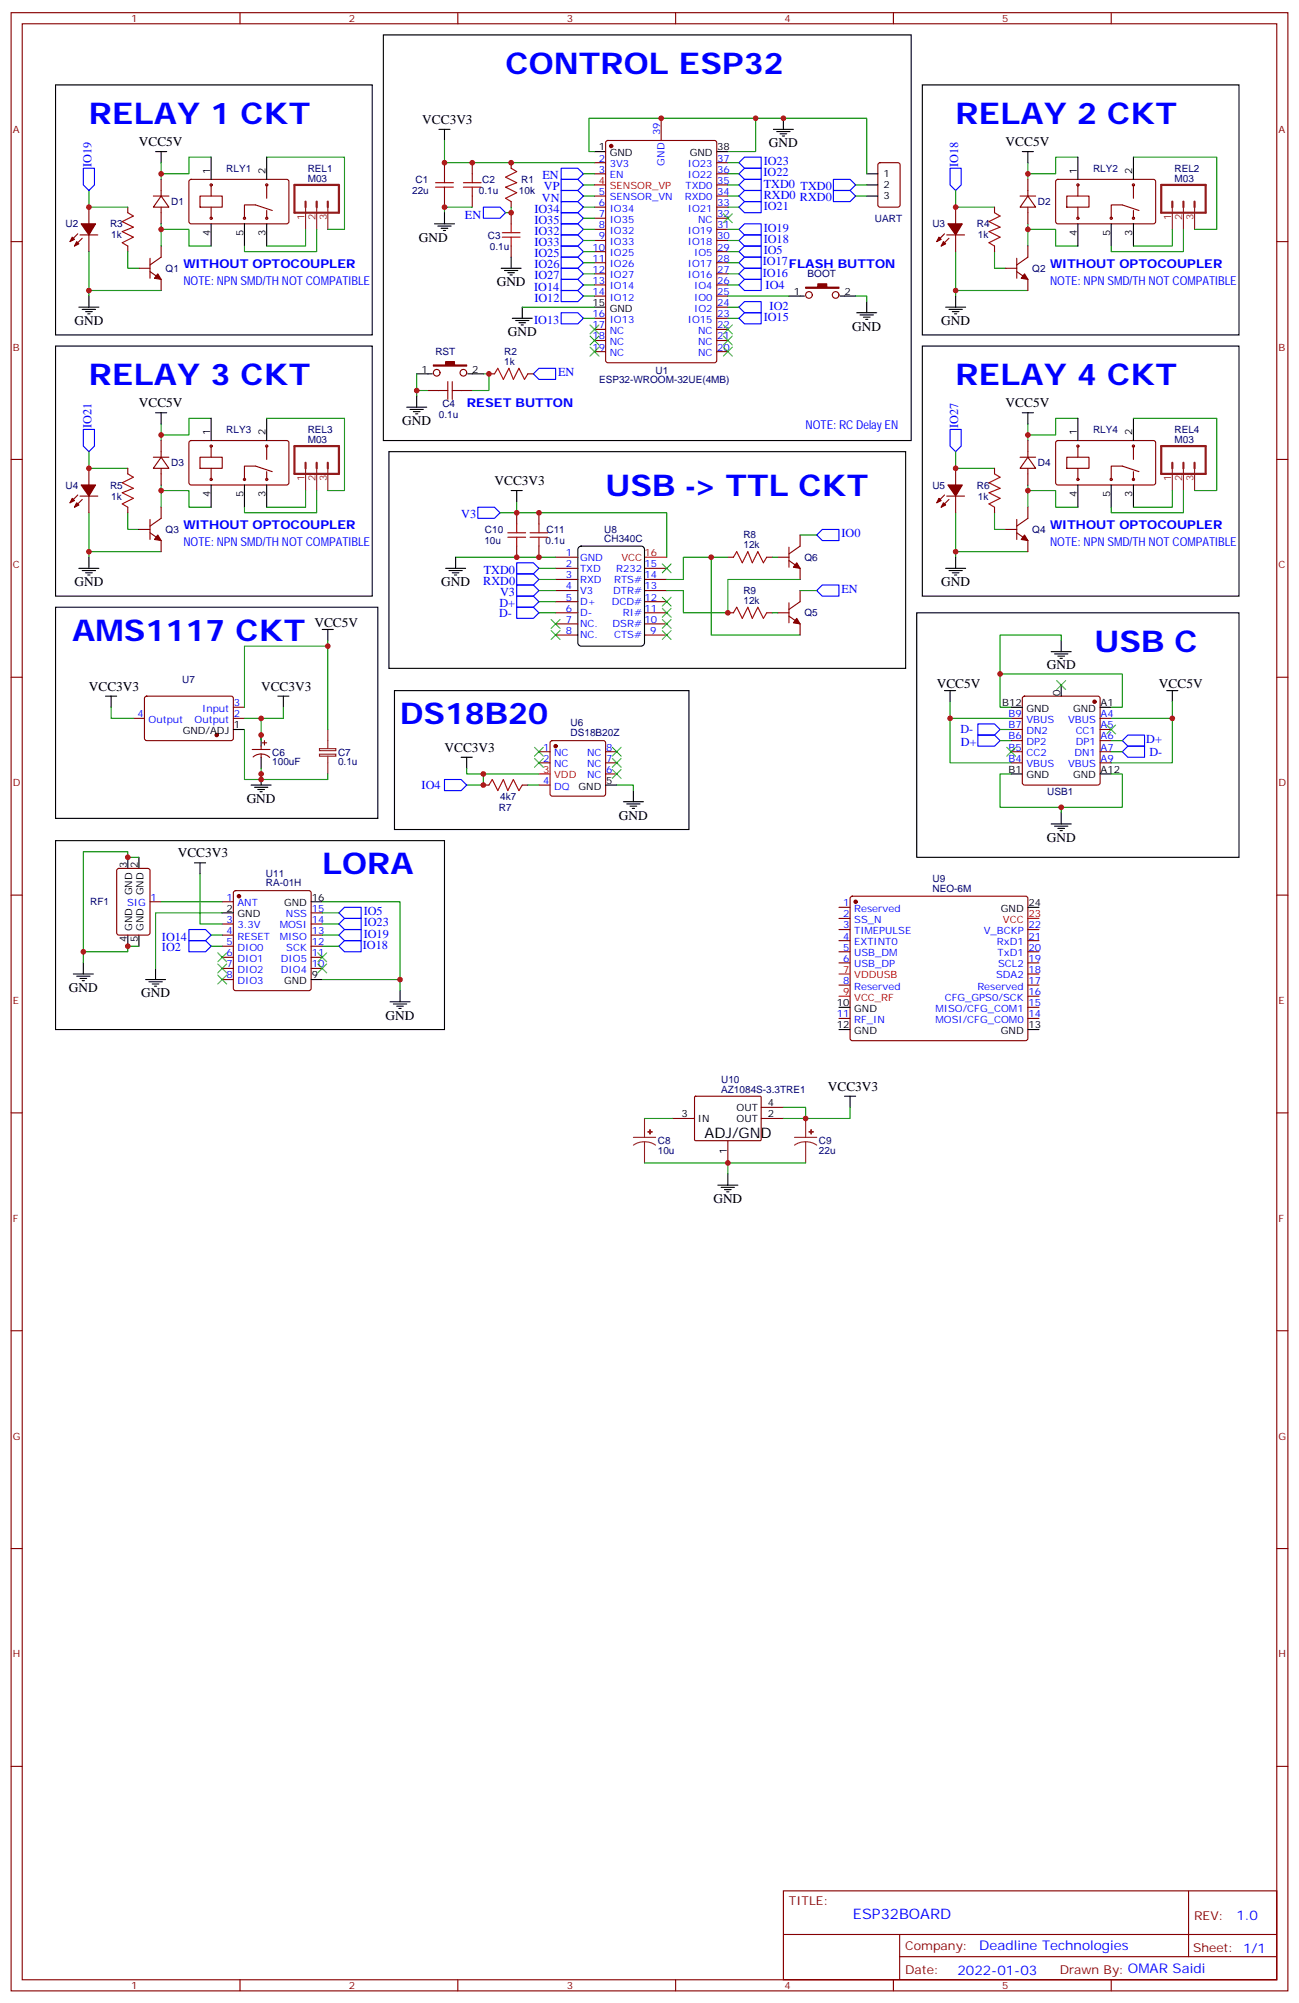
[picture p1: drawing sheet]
<svg xmlns="http://www.w3.org/2000/svg" width="412mm" height="636mm" viewBox="0 0 412 636" stroke-linecap="round" stroke-linejoin="round" font-family="sans-serif">
<g fill="none" stroke="#870000" stroke-width=".35">
<path d="M3.5 4h405.4v628h-405.4zM7.1 7.5h398.2v620.9h-398.2zM76.2 4v3.5M145.3 4v3.5M214.5 4v3.5M283.6 4v3.5M352.8 4v3.5M209.9 37.5v7.1M51.2 56.9v5.3M60.2 57.1l.5-.2 30.6 .1 .4 .6v13l-.7 .4h-30.6l-.4-.7v-12.7zM67 58.7v3.5M84.7 58.7v4.2"/>
<path d="M141.1 51.6v3.6M149.9 51.6v3.6M162.3 51.6v1.8M188.7 51.6h3.6M188.7 55.2h3.6M192.5 44.8l.5-.2h33.8l.7 .4v69.4l-.4 .7h-34.1l-.7-.4v-69.4zM227.5 51.6h3.6M227.5 55.2h3.6M227.5 58.7h3.6M278.9 51.9l.5-.3h5.6l.7 .5 .1 13-.5 .6-5.9 .1-.7-.5v-12.9zM326.3 56.9v5.3M335.4 57.1l.4-.2 30.7 .1 .4 .6-.1 13-.6 .4h-30.6l-.5-.7v-12.7z"/>
<path d="M342.2 58.7v3.5M359.8 58.7v4.2M3.5 76.7h3.6M24.7 74.2l-2.5 2.5M25.4 74.6h5.6M26.1 75.6l-2.5 2.5M28.2 65.8v5.2M28.2 74.6v5.3M40.6 65.8v1.7M40.6 78.1v1.8M48.7 62.2h4.9M51.2 62.2l2.4 3.6h-4.9z"/>
<path d="M51.2 65.8v5.2M51.2 78.1v3.5l-3.6 2.5M63.5 62.2h7.1v3.6h-7.1zM67 65.8v3.5M84.7 66.8v2.5M86.4 66.8l-5.3-1.7h-3.5v4.2M141.1 62.2v3.6M149.9 62.2v3.6M162.3 64v1.8M162.3 67.5v3.5M162.3 78.1v3.5M188.7 62.2h3.6"/>
<path d="M188.7 65.8h3.6M188.7 69.3h3.6M188.7 72.8h3.6M188.7 76.3h3.6M188.7 79.9h3.6M227.5 62.2h3.6M227.5 65.8h3.6M227.5 69.3h3.6M227.5 72.8h3.6M227.5 76.3h3.6M227.5 79.9h3.6M299.9 74.2l-2.5 2.5"/>
<path d="M300.6 74.6h5.6M301.3 75.6l-2.5 2.5M303.4 65.8v5.2M303.4 74.6v5.3M315.7 65.8v1.7M315.7 78.1v1.8M323.8 62.2h5M326.3 62.2l2.5 3.6h-5zM326.3 65.8v5.2M326.3 78.1v3.5l-3.5 2.5M338.7 62.2h7v3.6h-7zM342.2 65.8v3.5"/>
<path d="M359.8 66.8v2.5M361.6 66.8l-5.3-1.7h-3.5v4.2M405.3 76.7h3.6M44.1 85.2h3.5M47.6 86.2l3.6 2.5v3.5M47.6 82v6.3M188.7 83.4h3.6M188.7 86.9h3.6M188.7 90.5h3.6M188.7 94h3.6M227.5 83.4h3.6M227.5 86.9h3.6"/>
<path d="M227.5 90.5h3.6M227.5 94h3.6M227.5 97.5h3.6M319.3 85.2h3.5M322.8 86.2l3.5 2.5v3.5M322.8 82v6.3M155.2 118.7h1.8M167.6 118.7h1.7M188.7 101h3.6M188.7 104.6h3.6M188.7 108.1h3.6M188.7 111.6h3.6"/>
<path d="M227.5 101h3.6M227.5 104.6h3.6M227.5 108.1h3.6M227.5 111.6h3.6M51.2 139.8v5.3M135.8 124h3.5M146.4 124h3.5M326.3 139.8v5.3M3.5 145.8h3.6M24.7 157.1l-2.5 2.5M25.4 157.5h5.6M26.1 158.5l-2.5 2.5"/>
<path d="M28.2 148.7v5.3M28.2 157.5v5.3M40.6 148.7v1.7M48.7 145.1h4.9M51.2 145.1l2.4 3.6h-4.9zM51.2 148.7v5.3M60.2 140l.5-.2 30.6 .1 .4 .6v13l-.7 .5-30.6-.1-.4-.7v-12.7zM63.5 145.1h7.1v3.6h-7.1zM67 141.6v3.5M67 148.7v3.5M84.7 141.6v4.2M84.7 149.7v2.5"/>
<path d="M86.4 149.7l-5.3-1.7h-3.5v4.2M299.9 157.1l-2.5 2.5M300.6 157.5h5.6M301.3 158.5l-2.5 2.5M303.4 148.7v5.3M303.4 157.5v5.3M315.7 148.7v1.7M323.8 145.1h5M326.3 145.1l2.5 3.6h-5zM326.3 148.7v5.3M335.4 140l.4-.2 30.7 .1 .4 .6-.1 13-.6 .5-30.6-.1-.5-.7v-12.7zM338.7 145.1h7v3.6h-7z"/>
<path d="M342.2 141.6v3.5M342.2 148.7v3.5M359.8 141.6v4.2M359.8 149.7v2.5M361.6 149.7l-5.3-1.7h-3.5v4.2M405.3 145.8h3.6M40.6 161v1.8M44.1 168.1h3.5M47.6 169.1l3.6 2.5v3.5M47.6 164.9v6.3M51.2 161v3.5l-3.6 2.5M164 162.8v3.5"/>
<path d="M164 173.4v3.5M171.1 162.8v3.5M171.1 173.4v3.5M176.4 176.9h7M231.1 176.9h1.7M243.4 176.9h1.8M246.9 176.9h3.6M250.5 177.9l3.5 2.5v3.5M250.5 173.7v6.4M254 169.8v3.6l-3.5 2.4M315.7 161v1.8M319.3 168.1h3.5"/>
<path d="M322.8 169.1l3.5 2.5v3.5M322.8 164.9v6.3M326.3 161v3.5l-3.5 2.5M176.4 180.4h7M176.4 183.9h7M176.4 187.5h7M176.4 191h7M176.4 194.5h7M176.4 198h7M204.6 180.4h7.1M204.6 183.9h7.1M204.6 187.5h7.1"/>
<path d="M204.6 191h7.1M204.6 194.5h7.1M204.6 198h7.1M231.1 194.5h1.7M243.4 194.5h1.8M246.9 194.5h3.6M250.5 195.6l3.5 2.4v3.6M250.5 191.3v6.4M254 187.5v3.5l-3.5 2.5M3.5 215h3.6M176.4 201.6h7M204.6 201.6h7.1"/>
<path d="M405.3 215h3.6M42.3 228h3.6M46.1 221.2l.5-.2h27.1l.4 .7-.1 13-.6 .4-27.1-.1-.4-.6v-12.7zM74.1 228h3.5M74.1 224.5h3.5M80.1 237.9h5.6M82.9 236.9v1M82.9 239.3v1.1M83.3 235.8h1.4M84 235.1v1.4M171.1 238.6h3.5M174.9 235.3l.4-.2h16.3l.5 .2 .2 .5v16.2l-.3 .5-.4 .2h-16.3l-.5-.2-.2-.5v-16.2z"/>
<path d="M192.3 238.6h3.5M321 228h3.6M321 231.6h3.6M321 235.1h3.6M321 238.6h3.6M324.8 221.2l.5-.2h23.2l.5 .2 .2 .5v26.8l-.2 .5-.5 .2h-23.2l-.5-.2-.2-.5v-26.8zM349.2 228h3.6M349.2 231.6h3.6M349.2 235.1h3.6M349.2 238.6h3.6M80.4 240.3a3.8 3.8 0 0 1 5.2 .2M153.5 249.2h1.7"/>
<path d="M165.8 249.2h1.8M171.1 242.1h3.5M171.1 249.2h3.5M192.3 242.1h3.5M192.3 245.7h3.5M321 242.1h3.6M349.2 242.1h3.6M37.3 275.9l.4-.2h9.2l.7 .4v20l-.4 .7h-9.5l-.6-.4-.1-20zM3.5 284.1h3.6M47.6 286.2h3.6M70.6 286.2h3.5M70.6 293.3h3.5"/>
<path d="M70.6 296.8h3.5M74.3 282.9l.5-.2h23.3l.5 .2 .2 .5v30.4l-.3 .5-.4 .2h-23.3l-.5-.3-.2-.4v-30.4zM98.8 293.3h3.5M98.8 296.8h3.5M98.8 289.8h3.5M266.3 288h3.6M266.3 291.5h3.6M266.3 295.1h3.6M266.3 298.6h3.6M270.1 284.7l.5-.2h55l.5 .2 .2 .5v44.4l-.2 .5-.5 .2h-55l-.5-.2-.2-.5v-44.4zM326.3 295.1h3.5M326.3 298.6h3.5"/>
<path d="M405.3 284.1h3.6M70.6 300.4h3.5M70.6 303.9h3.5M70.6 307.4h3.5M70.6 310.9h3.5M98.8 300.4h3.5M98.8 303.9h3.5M98.8 307.4h3.5M266.3 302.1h3.6M266.3 305.6h3.6M266.3 312.7h3.6M326.3 302.1h3.5"/>
<path d="M326.3 305.6h3.5M326.3 312.7h3.5M326.3 319.8h3.5M326.3 316.2h3.5M326.3 309.2h3.5M266.3 323.3h3.6M326.3 323.3h3.5M3.5 353.3h3.6M213.4 355h7.1M220.5 348.2l.3-.2h20.7l.2 .3-.1 13.6-.3 .2-20.6-.1-.2-.3zM241.7 355h7M241.7 351.5h7"/>
<path d="M405.3 353.3h3.6M231.1 362.1v7M3.5 422.4h3.6M405.3 422.4h3.6M3.5 491.6h3.6M405.3 491.6h3.6M3.5 560.7h3.6M405.3 560.7h3.6M248.7 600.2h156.6v28.2h-156.6zM248.7 614.1h156.5M285.6 614.1v14.1M377.3 600.2v20.9"/>
<path d="M76.2 628.4v3.6M145.3 628.4v3.6M214.5 628.4v3.6M283.6 628.4v3.6M285.6 621.1h119.6M352.8 628.4v3.6"/>
<circle cx="67" cy="58.7" r=".35"/>
<circle cx="84.7" cy="58.7" r=".35"/>
<circle cx="342.2" cy="58.7" r=".35"/>
<circle cx="359.8" cy="58.7" r=".35"/>
<circle cx="67" cy="69.3" r=".35"/>
<circle cx="77.6" cy="69.3" r=".35"/>
<circle cx="84.7" cy="69.3" r=".35"/>
<circle cx="342.2" cy="69.3" r=".35"/>
<circle cx="352.8" cy="69.3" r=".35"/>
<circle cx="359.8" cy="69.3" r=".35"/>
<circle cx="256.8" cy="93.6" r="1.06"/>
<circle cx="265.3" cy="93.6" r="1.06"/>
<circle cx="138.6" cy="118.3" r="1.06"/>
<circle cx="147.1" cy="118.3" r="1.06"/>
<circle cx="67" cy="152.2" r=".35"/>
<circle cx="67" cy="141.6" r=".35"/>
<circle cx="77.6" cy="152.2" r=".35"/>
<circle cx="84.7" cy="141.6" r=".35"/>
<circle cx="84.7" cy="152.2" r=".35"/>
<circle cx="342.2" cy="152.2" r=".35"/>
<circle cx="342.2" cy="141.6" r=".35"/>
<circle cx="352.8" cy="152.2" r=".35"/>
<circle cx="359.8" cy="141.6" r=".35"/>
<circle cx="359.8" cy="152.2" r=".35"/>
</g>
<g fill="none" stroke="#000" stroke-width=".35">
<path d="M121.7 11.1h167.6v128.7h-167.6zM17.6 27h100.6v79.3h-100.6zM248.7 37.5v3.6M292.8 27h100.5v79.3h-100.5zM49.4 48.1h3.5M51.2 48.1v3.5M67 49.9v7M84.7 49.9v7M139.3 41.1h3.6M141.1 41.1v3.5M188.7 48.1h3.6M227.5 48.1h3.6"/>
<path d="M245.5 41.1h6.4M246.6 41.8h4.2M247.6 42.5h2.2M248.4 43.2h.7M275.2 55.2h3.5M275.2 58.7h3.5M324.6 48.1h3.5M326.3 48.1v3.5M342.2 49.9v7M359.8 49.9v7M67 71v7.1M77.6 71v7.1"/>
<path d="M84.7 71v7.1M137.9 71h6.4M139 71.8h4.2M140.1 72.5h2.1M140.8 73.2h.7M141.1 67.5v3.5M275.2 62.2h3.5M342.2 71v7.1M352.8 71v7.1M359.8 71v7.1M25 97.5h6.4M26.1 98.2h4.2"/>
<path d="M27.2 98.9h2.1M27.9 99.6h.7M28.2 94v3.5M159.1 85.2h6.4M160.2 85.9h4.2M161.2 86.6h2.1M161.9 87.3h.7M162.3 81.6v3.6M165.8 97.5v3.5M188.7 97.5h3.6M250.5 94h4.9M266.7 94h4.9"/>
<path d="M272 99.3h6.3M273 100h4.3M275.2 95.7v3.6M300.2 97.5h6.4M301.3 98.2h4.2M302.3 98.9h2.1M303 99.6h.7M303.4 94v3.5M17.6 109.9h100.6v79.3h-100.6zM132.3 118.7h4.9M148.5 118.7h5M162.6 101h6.4"/>
<path d="M163.7 101.7h4.2M164.7 102.4h2.2M165.5 103.2h.7M274.1 100.7h2.1M274.8 101.4h.7M292.8 109.9h100.5v79.3h-100.5zM49.4 131h3.5M51.2 131v3.5M67 132.8v7M84.7 132.8v7M129.1 129.3h6.4M130.2 130h4.2"/>
<path d="M131.2 130.7h2.1M131.9 131.4h.7M132.3 125.7v3.6M324.6 131h3.5M326.3 131v3.5M342.2 132.8v7M359.8 132.8v7M67 154v7M77.6 154v7M84.7 154v7M123.5 143.4h164v68.8h-164zM162.3 155.7h3.5"/>
<path d="M164 155.7v3.5M342.2 154v7M352.8 154v7M359.8 154v7M28.2 176.9v3.5M144.6 176.9v3.5M183.7 173.8l.8-.4h19.1l.8 .4 .2 .6v29.6l-.5 .9-.5 .2h-19.1l-.9-.5-.2-.6v-29.6zM303.4 176.9v3.5M17.6 192.8h102.3v67h-102.3zM25 180.4h6.4M26.1 181.1h4.2M27.2 181.8h2.1"/>
<path d="M27.9 182.5h.7M102.3 199.8h3.5M104.1 199.8v3.5M141.5 180.4h6.3M142.5 181.1h4.3M143.6 181.8h2.1M144.3 182.5h.7M291 194.5h102.3v77.6h-102.3zM300.2 180.4h6.4M301.3 181.1h4.2M302.3 181.8h2.1M303 182.5h.7"/>
<path d="M125.2 219.2h93.5v44.1h-93.5zM299.9 219.2h3.5M301.6 219.2v3.5M333.7 206.9h6.4M334.8 207.6h4.2M335.8 208.3h2.2M336.5 209h.8M336.9 203.3v3.6M336.9 217.5v3.5M370.4 219.2h3.5M372.2 219.2v3.5M33.5 221h3.5"/>
<path d="M35.3 221v3.5M74.1 231.6h3.5M82.9 233.3v3.6M88.2 221h3.5M90 221v3.5M321 224.5h3.6M349.2 224.5h3.6M79.7 249.2h6.4M80.8 249.9h4.2M81.8 250.6h2.2M82.5 251.3h.8M82.9 240.4v3.5"/>
<path d="M82.9 245.7v3.5M146.4 240.4h3.5M148.2 240.4v3.5M192.3 249.2h3.5M197.9 254.5h6.4M199 255.2h4.2M200 255.9h2.1M200.7 256.6h.7M201.1 251v3.5M321 245.7h3.6M336.9 258v3.5M349.2 245.7h3.6"/>
<path d="M17.6 266.8h123.5v60h-123.5zM40.6 272.1v3.6M44.1 272.1v3.6M61.7 273.9h3.6M63.5 273.9v3.5M333.7 261.5h6.4M334.8 262.3h4.2M335.8 263h2.2M336.5 263.7h.8M40.6 296.8v3.6M44.1 296.8v3.6M70.6 289.8h3.5"/>
<path d="M98.8 286.2h3.5M326.3 288h3.5M23.3 309.2h6.3M24.3 309.9h4.3M25.4 310.6h2.1M26.1 311.3h.7M26.5 305.6v3.6M46.2 310.9h6.4M47.3 311.6h4.2M48.3 312.3h2.1M49 313.1h.7M49.4 307.4v3.5"/>
<path d="M98.8 310.9h3.5M123.8 318h6.4M124.9 318.7h4.2M125.9 319.4h2.2M127 314.5v3.5M266.3 319.8h3.6M126.6 320.1h.8M266.3 326.8h3.6M326.3 326.8h3.5M268.1 348h3.5M269.9 348v3.5M227.9 376.2h6.3"/>
<path d="M229 376.9h4.2M230 377.6h2.1M230.7 378.3h.7M231.1 372.7v3.5"/>
</g>
<path d="M188.7 58.7h3.6M204.6 176.9h7.1M171.1 245.7h3.5M326.3 291.5h3.5M266.3 309.2h3.6M266.3 316.2h3.6" fill="none" stroke="#f00" stroke-width=".35"/>
<g fill="#870000" stroke="#870000" stroke-width=".35">
<path d="M255.8 91.2h3.8v-1.1h2.9v1.1h3.8v.3h-10.5z"/>
<path d="M137.6 115.9h3.9v-1.1h2.8v1.1h3.9v.3h-10.6z"/>
<path d="M50.1 86.9l1.1 1.8-2.2-.4z"/>
<path d="M25.8 71h4.5l-2.1 3.6z"/>
<path d="M22.9 75.3l.7 .7-1.4 .7z"/>
<path d="M24.3 76.7l.7 .7-1.4 .7z"/>
<path d="M300.9 71h4.6l-2.1 3.6z"/>
<path d="M298.1 75.3l.7 .7-1.4 .7z"/>
<path d="M299.5 76.7l.7 .7-1.4 .7z"/>
<path d="M325.3 86.9l1 1.8-2.1-.4z"/>
<path d="M25.8 154h4.5l-2.1 3.5z"/>
<path d="M22.9 158.2l.7 .7-1.4 .7z"/>
<path d="M24.3 159.6l.7 .7-1.4 .7z"/>
<path d="M50.1 169.8l1.1 1.8-2.2-.4z"/>
<path d="M300.9 154h4.6l-2.1 3.5z"/>
<path d="M298.1 158.2l.7 .7-1.4 .7z"/>
<path d="M299.5 159.6l.7 .7-1.4 .7z"/>
<path d="M325.3 169.8l1 1.8-2.1-.4z"/>
<path d="M252.9 196.3l1.1 1.7-2.1-.3z"/>
<path d="M252.9 178.6l1.1 1.8-2.1-.3z"/>
<circle cx="194" cy="46.4" r=".53"/>
<circle cx="68.8" cy="233.3" r=".53"/>
<circle cx="271.6" cy="286.2" r=".53"/>
<circle cx="347.5" cy="222.7" r=".53"/>
<circle cx="176.4" cy="236.9" r=".53"/>
<circle cx="75.8" cy="284.5" r=".53"/>
</g>
<g fill="none" stroke="#a10000" stroke-width=".35">
<path d="M138.3 58h5.6M138.3 59.4h5.6M141.1 55.2v2.8M141.1 59.4v2.8M147.1 58h5.7M147.1 59.4h5.7M149.9 55.2v2.8M149.9 59.4v2.8M162.3 53.4l1.7 1.1-3.5 1.7 3.5 1.8-3.5 1.4 3.5 1.8-3.5 1.7 1.8 1.1M40.6 67.5l1.7 1.1-3.5 1.7 3.5 1.8-3.5 1.4 3.5 1.8-3.5 1.7 1.8 1.1M159.5 73.9h5.6M159.5 75.3h5.6"/>
<path d="M162.3 71v2.9M162.3 75.3v2.8M315.7 67.5l1.8 1.1-3.5 1.7 3.5 1.8-3.5 1.4 3.5 1.8-3.5 1.7 1.7 1.1M157 118.7l1-1.8 1.8 3.5 1.8-3.5 1.4 3.5 1.7-3.5 1.8 3.5 1.1-1.7M139.3 124h2.9M142.2 121.1v5.7M143.6 124h2.8M143.6 121.1v5.7M40.6 150.4l1.7 1.1-3.5 1.7 3.5 1.8-3.5 1.4 3.5 1.8-3.5 1.7 1.8 1.1M315.7 150.4l1.8 1.1-3.5 1.7 3.5 1.8-3.5 1.4 3.5 1.8-3.5 1.7 1.7 1.1M161.2 169.1h5.7M161.2 170.5h5.7"/>
<path d="M164 166.3v2.8M164 170.5v2.9M168.3 169.1h5.6M168.3 170.5h5.6M171.1 166.3v2.8M171.1 170.5v2.9M232.8 176.9l1.1-1.8 1.8 3.5 1.7-3.5 1.4 3.5 1.8-3.5 1.8 3.5 1-1.7M232.8 194.5l1.1-1.7 1.8 3.5 1.7-3.5 1.4 3.5 1.8-3.5 1.8 3.5 1-1.8M155.2 249.2l1.1-1.8 1.7 3.6 1.8-3.6 1.4 3.6 1.8-3.6 1.7 3.6 1.1-1.8"/>
</g>
<g fill="none" stroke="#008700" stroke-width=".35">
<path d="M239.9 37.5v10.6h-8.8M51.2 55.2v1.7M67 49.9h-7v5.3h-8.8v-3.6M84.7 49.9h24.7v22.9h-5.3M141.1 44.6v7h47.6M185.2 55.2h3.5M185.2 58.7h3.5M188.7 48.1h-1.7v-10.6h88.2v17.7M231.1 55.2h3.5M231.1 51.6h3.5M231.1 58.7h3.5M271.6 58.7h3.6"/>
<path d="M326.3 55.2v1.7M342.2 49.9h-7.1v5.3h-8.8v-3.6M359.8 49.9h26.5v22.9h-7.1M28.2 60.5v5.3h12.4M28.2 79.9v12.3h23M40.6 79.9v5.3h3.5M51.2 78.1v-5.3h8.8v5.3h7M51.2 71v1.8M97 72.8v5.3h-12.3M100.5 72.8v7.1h-22.9v-1.8M149.9 65.8h-8.8v1.7M162.3 65.8v1.7h-1.8"/>
<path d="M185.2 72.8h3.5M185.2 76.3h3.5M185.2 79.9h3.5M185.2 65.8h3.5M185.2 62.2h3.5M185.2 69.3h3.5M231.1 72.8h3.5M231.1 76.3h3.5M231.1 79.9h3.5M231.1 65.8h3.5M231.1 62.2h3.5M271.6 62.2h3.6"/>
<path d="M303.4 79.9v12.3h22.9M303.4 60.5v5.3h12.3M315.7 79.9v5.3h3.6M326.3 78.1v-5.3h8.8v5.3h7.1M326.3 71v1.8M372.2 72.8v5.3h-12.4M375.7 72.8v7.1h-22.9v-1.8M28.2 92.2v1.8M165.8 97.5h22.9M185.2 90.5h3.5M185.2 83.4h3.5M185.2 86.9h3.5"/>
<path d="M185.2 94h3.5M231.1 94h19.4M231.1 97.5h3.5M231.1 90.5h3.5M231.1 83.4h3.5M231.1 86.9h3.5M271.6 94h3.6v1.7M303.4 92.2v1.8M132.3 118.7v5.3h3.5M153.5 118.7h1.7v5.3h-5.3M185.2 101h3.5M231.1 101h3.5"/>
<path d="M51.2 138.1v1.7M67 132.8h-7v5.3h-8.8v-3.6M84.7 132.8h24.7v22.9h-5.3M132.3 124v1.7M326.3 138.1v1.7M342.2 132.8h-7.1v5.3h-8.8v-3.6M359.8 132.8h26.5v22.9h-7.1M28.2 143.4v5.3h12.4M51.2 154v1.7M97 155.7v5.3h-12.3M100.5 155.7v7.1h-22.9v-1.8M164 159.2v3.6h47.7v14.1"/>
<path d="M303.4 143.4v5.3h12.3M326.3 154v1.7M372.2 155.7v5.3h-12.4M375.7 155.7v7.1h-22.9v-1.8M28.2 162.8v12.3h23M28.2 175.1v1.8M40.6 162.8v5.3h3.5M51.2 161v-5.3h8.8v5.3h7M144.6 176.9h31.8M158.7 162.8h5.3M225.8 176.9h-8.8v7h-5.3M231.1 176.9h-5.3v24.7h28.2"/>
<path d="M245.2 176.9h1.7M254 169.8h5.3M303.4 162.8v12.3h22.9M303.4 175.1v1.8M315.7 162.8v5.3h3.6M326.3 161v-5.3h8.8v5.3h7.1M171.1 194.5h5.3M171.1 187.5h5.3M171.1 180.4h5.3M171.1 183.9h5.3M171.1 191h5.3M245.2 194.5h1.7"/>
<path d="M254 183.9h-22.9v10.6h-14.1v-7h-5.3M254 187.5h5.3M104.1 203.3v1.8M336.9 203.3v-1.7h-19.4v12.3M35.3 224.5v3.5h7M77.6 231.6v15.8h5.3v-3.5M77.6 228h5.3v7.1M77.6 224.5v-19.4h26.5v26.5M90 224.5v3.5h-7.1M301.6 222.7v5.3M317.5 235.1h3.5M317.5 231.6h3.5"/>
<path d="M321 228h-19.4v14.1h19.4M321 224.5h-3.5v-10.6h38.8v10.6h-3.5M352.8 228h19.4v14.1h-19.4M352.8 235.1h3.5M352.8 238.6h3.5M372.2 222.7v5.3M104.1 245.7v1.7h-21.2M148.2 243.9v1.8h22.9M153.5 245.7v3.5h-5.3M167.6 249.2h3.5M195.8 249.2h5.3v1.8M321 245.7h-3.5v10.6h38.8v-10.6h-3.5"/>
<path d="M336.9 256.3v1.7M44.1 272.1h-3.5v-1.7h-14.1v31.7h14.1v-1.7h3.5M63.5 277.4v15.9h7.1M51.2 286.2h19.4M67 296.8h3.6M70.6 289.8h-21.2v17.6M102.3 286.2h24.7v24.7h-24.7M102.3 296.8h5.3M102.3 293.3h5.3M102.3 289.8h5.3M26.5 302.1v3.5M67 300.4h3.6"/>
<path d="M102.3 300.4h5.3M127 310.9v3.6M204.6 355h8.8M248.7 351.5h7.1v3.5h-7.1M269.9 351.5v3.5h-14.1M204.6 369.1h51.2M231.1 369.1v3.6"/>
</g>
<g fill="none" stroke="#3c3" stroke-width=".35">
<path d="M229.7 67.9l2.8 2.8M232.5 67.9l-2.8 2.8M187.3 103.2l2.8 2.8M187.3 106.7l2.8 2.8M187.3 110.2l2.8 2.8M190.1 103.2l-2.8 2.8M190.1 106.7l-2.8 2.8M190.1 110.2l-2.8 2.8M229.7 110.2l2.8 2.8M229.7 106.7l2.8 2.8M229.7 103.2l2.8 2.8M232.5 110.2l-2.8 2.8"/>
<path d="M232.5 106.7l-2.8 2.8M232.5 103.2l-2.8 2.8M210.3 179l2.8 2.8M213.1 179l-2.8 2.8M175 196.6l2.8 2.9M177.8 196.6l-2.8 2.9M210.3 196.6l2.8 2.9M210.3 193.1l2.8 2.8M210.3 189.6l2.8 2.8M213.1 196.6l-2.8 2.9M213.1 193.1l-2.8 2.8M213.1 189.6l-2.8 2.8"/>
<path d="M175 200.2l2.8 2.8M177.8 200.2l-2.8 2.8M210.3 200.2l2.8 2.8M213.1 200.2l-2.8 2.8M335.5 216l2.8 2.9M338.3 216l-2.8 2.9M169.7 237.2l2.8 2.8M172.5 237.2l-2.8 2.8M194.4 237.2l2.8 2.8M197.2 237.2l-2.8 2.8M319.6 237.2l2.8 2.8M322.4 237.2l-2.8 2.8"/>
<path d="M351.4 230.2l2.8 2.8M354.2 230.2l-2.8 2.8M169.7 240.7l2.8 2.9M172.5 240.7l-2.8 2.9M194.4 244.3l2.8 2.8M194.4 240.7l2.8 2.9M197.2 244.3l-2.8 2.8M197.2 240.7l-2.8 2.9M69.1 309.5l2.9 2.8M69.1 306l2.9 2.8M69.1 302.5l2.9 2.8M72 302.5l-2.9 2.8"/>
<path d="M72 306l-2.9 2.8M72 309.5l-2.9 2.8M100.9 302.5l2.8 2.8M100.9 306l2.8 2.8M103.7 306l-2.8 2.8M103.7 302.5l-2.8 2.8"/>
</g>
<g fill="none" stroke="#00f" stroke-width=".35">
<path d="M26.5 53.4h3.5v5.3l-1.8 1.8-1.7-1.8zM178.2 53.4h5.2l1.8 1.8-1.8 1.7h-5.2zM178.2 56.9h5.2l1.8 1.8-1.8 1.8h-5.2zM234.6 55.2l1.8-1.8h5.3v3.5h-5.3zM234.6 51.6l1.8-1.7h5.3v3.5h-5.3zM234.6 58.7l1.8-1.8h5.3v3.6h-5.3zM264.6 56.9h5.3l1.7 1.8-1.7 1.8h-5.3zM301.6 53.4h3.6v5.3l-1.8 1.8-1.8-1.8zM153.5 65.8h5.2l1.8 1.7-1.8 1.8h-5.2zM178.2 60.5h5.2l1.8 1.7-1.8 1.8h-5.2zM178.2 64h5.2l1.8 1.8-1.8 1.7h-5.2zM178.2 67.5h5.2l1.8 1.8-1.8 1.7h-5.2z"/>
<path d="M178.2 71h5.2l1.8 1.8-1.8 1.8h-5.2zM178.2 74.6h5.2l1.8 1.7-1.8 1.8h-5.2zM178.2 78.1h5.2l1.8 1.8-1.8 1.7h-5.2zM234.6 79.9l1.8-1.8h5.3v3.5h-5.3zM234.6 72.8l1.8-1.8h5.3v3.6h-5.3zM234.6 76.3l1.8-1.7h5.3v3.5h-5.3zM234.6 65.8l1.8-1.8h5.3v3.5h-5.3zM234.6 62.2l1.8-1.7h5.3v3.5h-5.3zM264.6 60.5h5.3l1.7 1.7-1.7 1.8h-5.3zM178.2 88.7h5.2l1.8 1.8-1.8 1.7h-5.2zM178.2 99.3h5.2l1.8 1.7-1.8 1.8h-5.2zM178.2 81.6h5.2l1.8 1.8-1.8 1.8h-5.2z"/>
<path d="M178.2 85.2h5.2l1.8 1.7-1.8 1.8h-5.2zM178.2 92.2h5.2l1.8 1.8-1.8 1.7h-5.2zM234.6 97.5l1.8-1.8h5.3v3.6h-5.3zM234.6 90.5l1.8-1.8h5.3v3.5h-5.3zM234.6 83.4l1.8-1.8h5.3v3.6h-5.3zM234.6 86.9l1.8-1.7h5.3v3.5h-5.3zM171.1 116.9h5.3v3.5h-5.3l-1.8-1.7zM234.6 101l1.8-1.7h5.3v3.5h-5.3zM26.5 136.3h3.5v5.3l-1.8 1.8-1.7-1.8zM301.6 136.3h3.6v5.3l-1.8 1.8-1.8-1.8zM151.7 161h5.3l1.7 1.8-1.7 1.7h-5.3zM164 178.6h5.3l1.8 1.8-1.8 1.8h-5.3z"/>
<path d="M259.3 169.8l1.8-1.7h5.2v3.5h-5.2zM164 182.2h5.3l1.8 1.7-1.8 1.8h-5.3zM164 185.7h5.3l1.8 1.8-1.8 1.7h-5.3zM164 189.2h5.3l1.8 1.8-1.8 1.8h-5.3zM164 192.8h5.3l1.8 1.7-1.8 1.8h-5.3zM259.3 187.5l1.8-1.8h5.2v3.5h-5.2zM310.4 233.3h5.3l1.8 1.8-1.8 1.8h-5.3zM310.4 229.8h5.3l1.8 1.8-1.8 1.7h-5.3zM356.3 235.1l1.8-1.8h5.3v3.6h-5.3zM358.1 236.9h5.3v3.5h-5.3l-1.8-1.8zM141.1 247.4h5.3l1.8 1.8-1.8 1.8h-5.3zM60 298.6h5.3l1.7 1.8-1.7 1.7h-5.3z"/>
<path d="M60 295.1h5.3l1.7 1.7-1.7 1.8h-5.3zM109.4 295.1h5.3v3.5h-5.3l-1.8-1.8zM109.4 291.5h5.3v3.6h-5.3l-1.8-1.8zM109.4 288h5.3v3.5h-5.3l-1.8-1.7zM107.6 300.4l1.8-1.8h5.3v3.5h-5.3z"/>
</g>
<g fill="none" stroke="#8c2424" stroke-width=".35">
<path d="M97 65.8v7M100.5 65.8v7M104.1 65.8v7M372.2 65.8v7M375.7 65.8v7M379.2 65.8v7M97 148.7v7M100.5 148.7v7M104.1 148.7v7M372.2 148.7v7M375.7 148.7v7M379.2 148.7v7"/>
<path d="M101.4 237.6h5.2v.7h-5.2zM101.4 239.4h5.2v.6h-5.2zM104.1 231.6v6M104.1 240v5.7M204.6 355v6M255.8 355v6M201.1 361h7M204.6 362.4l-1.8 .3-1.7 .8M204.6 362.4l1.9 .3 1.6 .8M204.6 362.4v6.7M252.2 361h7.1M255.8 362.4l-1.9 .3-1.7 .8"/>
<path d="M255.8 362.4l1.8 .3 1.7 .8M255.8 362.4v6.7"/>
</g>
<g fill="none" stroke="#8c2424" stroke-width=".71">
<path d="M93.5 58.7h14.1v8.8h-14.1zM368.7 58.7h14.1v8.8h-14.1zM97 64v1.8M100.5 64v1.8M104.1 64v1.8M372.2 64v1.8M375.7 64v1.8M379.2 64v1.8M93.5 141.6h14.1v8.8h-14.1zM97 146.9v1.8M100.5 146.9v1.8M104.1 146.9v1.8"/>
<path d="M368.7 141.6h14.1v8.8h-14.1zM372.2 146.9v1.8M375.7 146.9v1.8M379.2 146.9v1.8"/>
</g>
<g fill="#8c2424" stroke="#8c2424" stroke-width=".35">
<path d="M205.7 359.3h1.4z"/>
<path d="M206.3 358.6l.1 1.4z"/>
<path d="M256.8 359.3h1.4z"/>
<path d="M257.5 358.6v1.4z"/>
</g>
<g fill="#c00">
<circle cx="132.3" cy="124" r=".88"/>
<circle cx="155.2" cy="118.7" r=".88"/>
<circle cx="141.1" cy="65.8" r=".88"/>
<circle cx="141.1" cy="51.6" r=".88"/>
<circle cx="149.9" cy="51.6" r=".88"/>
<circle cx="162.3" cy="51.6" r=".88"/>
<circle cx="209.9" cy="37.5" r=".88"/>
<circle cx="239.9" cy="37.5" r=".88"/>
<circle cx="248.7" cy="37.5" r=".88"/>
<circle cx="162.3" cy="67.5" r=".88"/>
<circle cx="28.2" cy="92.2" r=".88"/>
<circle cx="51.2" cy="55.2" r=".88"/>
<circle cx="51.2" cy="72.8" r=".88"/>
<circle cx="28.2" cy="65.8" r=".88"/>
<circle cx="303.4" cy="65.8" r=".88"/>
<circle cx="326.3" cy="72.8" r=".88"/>
<circle cx="326.3" cy="55.2" r=".88"/>
<circle cx="303.4" cy="92.2" r=".88"/>
<circle cx="28.2" cy="148.7" r=".88"/>
<circle cx="51.2" cy="155.7" r=".88"/>
<circle cx="51.2" cy="138.1" r=".88"/>
<circle cx="28.2" cy="175.1" r=".88"/>
<circle cx="303.4" cy="148.7" r=".88"/>
<circle cx="326.3" cy="155.7" r=".88"/>
<circle cx="326.3" cy="138.1" r=".88"/>
<circle cx="303.4" cy="175.1" r=".88"/>
<circle cx="82.9" cy="245.7" r=".88"/>
<circle cx="82.9" cy="233.3" r=".88"/>
<circle cx="82.9" cy="247.4" r=".88"/>
<circle cx="104.1" cy="205.1" r=".88"/>
<circle cx="82.9" cy="228" r=".88"/>
<circle cx="255.8" cy="355" r=".88"/>
<circle cx="231.1" cy="369.1" r=".88"/>
<circle cx="164" cy="162.8" r=".88"/>
<circle cx="171.1" cy="176.9" r=".88"/>
<circle cx="164" cy="176.9" r=".88"/>
<circle cx="171.1" cy="162.8" r=".88"/>
<circle cx="231.1" cy="194.5" r=".88"/>
<circle cx="225.8" cy="176.9" r=".88"/>
<circle cx="301.6" cy="228" r=".88"/>
<circle cx="372.2" cy="228" r=".88"/>
<circle cx="317.5" cy="213.9" r=".88"/>
<circle cx="336.9" cy="256.3" r=".88"/>
<circle cx="153.5" cy="245.7" r=".88"/>
<circle cx="153.5" cy="249.2" r=".88"/>
<circle cx="40.6" cy="300.4" r=".88"/>
<circle cx="40.6" cy="272.1" r=".88"/>
<circle cx="26.5" cy="302.1" r=".88"/>
<circle cx="127" cy="310.9" r=".88"/>
</g>
<g font-size="9.5" fill="#00f">
<text x="160.5" y="23.4">CONTROL ESP32</text>
<text x="28.2" y="39.3">RELAY 1 CKT</text>
<text x="303.4" y="39.3">RELAY 2 CKT</text>
<text x="28.2" y="122.2">RELAY 3 CKT</text>
<text x="303.4" y="122.2">RELAY 4 CKT</text>
<text x="192.3" y="157.5">USB -&gt; TTL CKT</text>
<text x="22.9" y="203.3">AMS1117 CKT</text>
<text x="347.5" y="206.9">USB C</text>
<text x="127" y="229.8">DS18B20</text>
<text x="102.3" y="277.4">LORA</text>
</g>
<text font-size="4.6" x="223.7" y="361.4">ADJ/GND</text>
<text font-size="4.6" fill="#00f" x="270.8" y="609.2">ESP32BOARD</text>
<g font-size="4.2">
<text x="134.1" y="39.3">VCC3V3</text>
<text x="44.1" y="46.4">VCC5V</text>
<text x="244.1" y="46.7">GND</text>
<text x="319.3" y="46.4">VCC5V</text>
<text x="133" y="76.7">GND</text>
<text x="157.7" y="90.8">GND</text>
<text x="23.6" y="103.2">GND</text>
<text x="161.2" y="106.7">GND</text>
<text x="270.6" y="104.9">GND</text>
<text x="298.8" y="103.2">GND</text>
<text x="44.1" y="129.3">VCC5V</text>
<text x="319.3" y="129.3">VCC5V</text>
<text x="127.7" y="134.9">GND</text>
<text x="157" y="154">VCC3V3</text>
<text x="23.6" y="186.1">GND</text>
<text x="140.1" y="186.1">GND</text>
<text x="298.8" y="186.1">GND</text>
<text x="99.8" y="199.1">VCC5V</text>
<text x="332.3" y="212.5">GND</text>
<text x="28.2" y="219.2">VCC3V3</text>
<text x="82.9" y="219.2">VCC3V3</text>
<text x="297.4" y="218.5">VCC5V</text>
<text x="367.9" y="218.5">VCC5V</text>
<text x="141.1" y="238.6">VCC3V3</text>
<text x="78.3" y="254.8">GND</text>
<text x="196.5" y="260.1">GND</text>
<text x="332.3" y="267.2">GND</text>
<text x="56.4" y="272.1">VCC3V3</text>
<text x="21.9" y="314.8">GND</text>
<text x="44.8" y="316.6">GND</text>
<text x="122.4" y="323.6">GND</text>
<text x="262.8" y="346.2">VCC3V3</text>
<text x="226.5" y="381.8">GND</text>
</g>
<g font-size="4.2" fill="#00f">
<text x="392.5" y="609.5">1.0</text>
<text x="310.9" y="619">Deadline Technologies</text>
<text x="304" y="626.8">2022-01-03</text>
</g>
<g font-size="3.9" fill="#00f">
<text x="29.1" y="52.9" transform="rotate(-90 29.1 52.9)">IO19</text>
<text x="242.5" y="52.4">IO23</text>
<text x="304.2" y="52.9" transform="rotate(-90 304.2 52.9)">IO18</text>
<text x="172.2" y="56.9">EN</text>
<text x="242.4" y="56">IO22</text>
<text x="242.5" y="59.6">TXD0 TXD0</text>
<text x="172" y="64">VN</text>
<text x="172.7" y="60.5">VP</text>
<text x="242.5" y="63.1">RXD0 RXD0</text>
<text x="147.6" y="69.4">EN</text>
<text x="169.7" y="67.5">IO34</text>
<text x="169.7" y="71">IO35</text>
<text x="242.5" y="66.6">IO21</text>
<text x="169.7" y="74.6">IO32</text>
<text x="242.5" y="73.6">IO19</text>
<text x="242.5" y="77.1">IO18</text>
<text x="169.7" y="78.1">IO33</text>
<text x="169.7" y="81.6">IO25</text>
<text x="242.5" y="80.6">IO5</text>
<text x="58.2" y="85.2">WITHOUT OPTOCOUPLER</text>
<text x="169.7" y="85.2">IO26</text>
<text x="169.7" y="88.7">IO27</text>
<text x="242.2" y="84.2">IO17FLASH BUTTON</text>
<text x="242.2" y="87.8">IO16</text>
<text x="333.4" y="85.2">WITHOUT OPTOCOUPLER</text>
<text x="58.2" y="90.5">NOTE: NPN SMD/TH NOT COMPATIBLE</text>
<text x="169.6" y="92.2">IO14</text>
<text x="169.7" y="95.7">IO12</text>
<text x="243.1" y="91.8">IO4</text>
<text x="333.4" y="90.5">NOTE: NPN SMD/TH NOT COMPATIBLE</text>
<text x="242.5" y="101.9">IO15</text>
<text x="244.3" y="98.4">IO2</text>
<text x="169.6" y="102.8">IO13</text>
<text x="177.2" y="119.5">EN</text>
<text x="148.2" y="129.3">RESET BUTTON</text>
<text x="29.1" y="135.8" transform="rotate(-90 29.1 135.8)">IO21</text>
<text x="255.8" y="136.3">NOTE: RC Delay EN</text>
<text x="304.2" y="135.8" transform="rotate(-90 304.2 135.8)">IO27</text>
<text x="146.4" y="164.5">V3</text>
<text x="58.2" y="173.4">NOTE: NPN SMD/TH NOT COMPATIBLE</text>
<text x="58.2" y="168.1">WITHOUT OPTOCOUPLER</text>
<text x="267.2" y="170.6">IO0</text>
<text x="333.4" y="173.4">NOTE: NPN SMD/TH NOT COMPATIBLE</text>
<text x="333.4" y="168.1">WITHOUT OPTOCOUPLER</text>
<text x="153.4" y="185.6">RXD0</text>
<text x="153.6" y="182.1">TXD0</text>
<text x="158.8" y="189.2">V3</text>
<text x="267.2" y="188.2">EN</text>
<text x="158.4" y="195.8">D-</text>
<text x="158.5" y="192.8">D+</text>
<text x="304.9" y="232.8">D-</text>
<text x="305.1" y="236.9">D+</text>
<text x="363.9" y="235.9">D+</text>
<text x="364.9" y="239.9">D-</text>
<text x="133.9" y="250.4">IO4</text>
<text x="115.5" y="290.5">IO5</text>
<text x="51.4" y="298.6">IO14</text>
<text x="115.5" y="297.6">IO19</text>
<text x="115.5" y="294.1">IO23</text>
<text x="51.4" y="302">IO2</text>
<text x="115.2" y="301.2">IO18</text>
</g>
<g font-size="3.9" fill="#800">
<text x="250.5" y="604.8">TITLE:</text>
<text x="379.1" y="609.5">REV:</text>
<text x="287.4" y="619">Company:</text>
<text x="378.7" y="619.6">Sheet: 1/1</text>
<text x="287.4" y="626.7">Date:</text>
<text x="336.4" y="626.8">Drawn By: OMAR Saidi</text>
</g>
<g font-size="3.2" fill="#800">
<text x="41.6" y="7">1</text>
<text x="110.8" y="7">2</text>
<text x="179.9" y="7">3</text>
<text x="249.1" y="7">4</text>
<text x="318.2" y="7">5</text>
<text x="4.1" y="42.1">A</text>
<text x="405.9" y="42.1">A</text>
<text x="4.1" y="111.3">B</text>
<text x="405.9" y="111.3">B</text>
<text x="4.1" y="180.4">C</text>
<text x="405.9" y="180.4">C</text>
<text x="4.1" y="249.6">D</text>
<text x="405.9" y="249.6">D</text>
<text x="4.1" y="318.7">E</text>
<text x="405.9" y="318.7">E</text>
<text x="4.1" y="387.8">F</text>
<text x="405.9" y="387.8">F</text>
<text x="4.1" y="457">G</text>
<text x="405.9" y="457">G</text>
<text x="4.1" y="526.1">H</text>
<text x="405.9" y="526.1">H</text>
<text x="41.6" y="631.4">1</text>
<text x="110.8" y="631.4">2</text>
<text x="179.9" y="631.4">3</text>
<text x="249.1" y="631.4">4</text>
<text x="318.2" y="631.4">5</text>
</g>
<g font-size="3.2">
<text x="190.1" y="47.8">1</text>
<text x="227.7" y="47.8">38</text>
<text x="193.6" y="49.5">GND</text>
<text x="219" y="49.5">GND</text>
<text x="66.7" y="55.2" transform="rotate(-90 66.7 55.2)">1</text>
<text x="84.3" y="55.2" transform="rotate(-90 84.3 55.2)">2</text>
<text x="280.5" y="56.2">1</text>
<text x="280.5" y="59.8">2</text>
<text x="341.8" y="55.2" transform="rotate(-90 341.8 55.2)">1</text>
<text x="359.5" y="55.2" transform="rotate(-90 359.5 55.2)">2</text>
<text x="280.5" y="63.3">3</text>
<text x="66.7" y="74.8" transform="rotate(-90 66.7 74.8)">4</text>
<text x="77.3" y="74.8" transform="rotate(-90 77.3 74.8)">5</text>
<text x="84.3" y="74.8" transform="rotate(-90 84.3 74.8)">3</text>
<text x="341.8" y="74.8" transform="rotate(-90 341.8 74.8)">4</text>
<text x="352.4" y="74.8" transform="rotate(-90 352.4 74.8)">5</text>
<text x="359.5" y="74.8" transform="rotate(-90 359.5 74.8)">3</text>
<text x="252" y="93.6">1</text>
<text x="268.1" y="93.6">2</text>
<text x="188.1" y="97.2">15</text>
<text x="193.6" y="98.9">GND</text>
<text x="133.8" y="118.3">1</text>
<text x="149.9" y="118.3">2</text>
<text x="66.7" y="138.1" transform="rotate(-90 66.7 138.1)">1</text>
<text x="84.3" y="138.1" transform="rotate(-90 84.3 138.1)">2</text>
<text x="341.8" y="138.1" transform="rotate(-90 341.8 138.1)">1</text>
<text x="359.5" y="138.1" transform="rotate(-90 359.5 138.1)">2</text>
<text x="66.7" y="157.7" transform="rotate(-90 66.7 157.7)">4</text>
<text x="77.3" y="157.7" transform="rotate(-90 77.3 157.7)">5</text>
<text x="84.3" y="157.7" transform="rotate(-90 84.3 157.7)">3</text>
<text x="341.8" y="157.7" transform="rotate(-90 341.8 157.7)">4</text>
<text x="352.4" y="157.7" transform="rotate(-90 352.4 157.7)">5</text>
<text x="359.5" y="157.7" transform="rotate(-90 359.5 157.7)">3</text>
<text x="336.5" y="220.8" transform="rotate(-90 336.5 220.8)">0</text>
<text x="318.2" y="224.2">B12</text>
<text x="325.9" y="225.9">GND</text>
<text x="340.7" y="225.9">GND</text>
<text x="349.4" y="224.2">A1</text>
<text x="58" y="233">GND/ADJ</text>
<text x="74.3" y="231.2">1</text>
<text x="320.2" y="245.3">B1</text>
<text x="349.4" y="245.3">A12</text>
<text x="183.7" y="250.6">GND</text>
<text x="192.4" y="248.8">5</text>
<text x="325.9" y="247.1">GND</text>
<text x="340.7" y="247.1">GND</text>
<text x="40.2" y="275.5" transform="rotate(-90 40.2 275.5)">3</text>
<text x="43.7" y="275.5" transform="rotate(-90 43.7 275.5)">2</text>
<text x="42" y="284.2" transform="rotate(-90 42 284.2)">GND</text>
<text x="45.5" y="284.2" transform="rotate(-90 45.5 284.2)">GND</text>
<text x="90.2" y="287.7">GND</text>
<text x="99" y="285.9">16</text>
<text x="326.5" y="287.7">24</text>
<text x="71.9" y="289.4">2</text>
<text x="75.4" y="291.2">GND</text>
<text x="317.7" y="289.4">GND</text>
<text x="40.2" y="299" transform="rotate(-90 40.2 299)">4</text>
<text x="42" y="295.5" transform="rotate(-90 42 295.5)">GND</text>
<text x="43.7" y="299" transform="rotate(-90 43.7 299)">5</text>
<text x="45.5" y="295.5" transform="rotate(-90 45.5 295.5)">GND</text>
<text x="99" y="310.6">9</text>
<text x="90.2" y="312.3">GND</text>
<text x="265.7" y="319.4">10</text>
<text x="271.2" y="321.2">GND</text>
<text x="265.7" y="326.5">12</text>
<text x="271.2" y="328.2">GND</text>
<text x="317.7" y="328.2">GND</text>
<text x="326.5" y="326.5">13</text>
<text x="233.8" y="352.6">OUT</text>
<text x="243.8" y="351.2">4</text>
<text x="216.4" y="354.7">3</text>
<text x="221.5" y="356.1">IN</text>
<text x="233.8" y="356.1">OUT</text>
<text x="243.8" y="354.7">2</text>
<text x="230.7" y="366.2" transform="rotate(-90 230.7 366.2)">1</text>
</g>
<g font-size="3.2" fill="#00f">
<text x="209.5" y="42.8" transform="rotate(-90 209.5 42.8)">39</text>
<text x="190.1" y="51.3">2</text>
<text x="193.6" y="53.1">3V3</text>
<text x="211" y="52.6" transform="rotate(-90 211 52.6)">GND</text>
<text x="218.4" y="53.1">IO23</text>
<text x="227.7" y="51.3">37</text>
<text x="190.1" y="54.8">3</text>
<text x="193.6" y="56.6">EN</text>
<text x="218.4" y="56.6">IO22</text>
<text x="227.7" y="54.8">36</text>
<text x="227.7" y="58.3">35</text>
<text x="190.1" y="65.4">6</text>
<text x="190.1" y="61.9">5</text>
<text x="193.6" y="63.6">SENSOR_VN</text>
<text x="217.4" y="63.6">RXD0</text>
<text x="217.6" y="60.1">TXD0</text>
<text x="227.7" y="61.9">34</text>
<text x="227.7" y="65.4">33</text>
<text x="190.1" y="68.9">7</text>
<text x="193.6" y="70.7">IO35</text>
<text x="193.6" y="67.2">IO34</text>
<text x="218.4" y="67.2">IO21</text>
<text x="221.6" y="70.7">NC</text>
<text x="227.7" y="68.9">32</text>
<text x="190.1" y="76">9</text>
<text x="190.1" y="72.5">8</text>
<text x="193.6" y="77.8">IO33</text>
<text x="193.6" y="74.2">IO32</text>
<text x="218.4" y="74.2">IO19</text>
<text x="218.4" y="77.8">IO18</text>
<text x="227.7" y="72.5">31</text>
<text x="227.7" y="76">30</text>
<text x="188.1" y="83">11</text>
<text x="188.1" y="79.5">10</text>
<text x="193.6" y="81.3">IO25</text>
<text x="220.4" y="81.3">IO5</text>
<text x="227.7" y="79.5">29</text>
<text x="227.7" y="83">28</text>
<text x="188.1" y="86.6">12</text>
<text x="193.6" y="88.3">IO27</text>
<text x="193.6" y="84.8">IO26</text>
<text x="218.4" y="84.8">IO17</text>
<text x="218.4" y="88.3">IO16</text>
<text x="227.7" y="86.6">27</text>
<text x="188.1" y="93.6">14</text>
<text x="188.1" y="90.1">13</text>
<text x="193.6" y="95.4">IO12</text>
<text x="193.6" y="91.9">IO14</text>
<text x="220.4" y="91.9">IO4</text>
<text x="220.4" y="95.4">IO0</text>
<text x="227.7" y="90.1">26</text>
<text x="227.7" y="93.6">25</text>
<text x="188.1" y="100.7">16</text>
<text x="220.4" y="98.9">IO2</text>
<text x="227.7" y="97.2">24</text>
<text x="227.7" y="100.7">23</text>
<text x="188.1" y="107.7">18</text>
<text x="188.1" y="104.2">17</text>
<text x="193.6" y="106">NC</text>
<text x="193.6" y="102.4">IO13</text>
<text x="218.4" y="102.4">IO15</text>
<text x="221.6" y="106">NC</text>
<text x="227.7" y="104.2">22</text>
<text x="227.7" y="107.7">21</text>
<text x="188.1" y="111.3">19</text>
<text x="193.6" y="113">NC</text>
<text x="193.6" y="109.5">NC</text>
<text x="221.6" y="109.5">NC</text>
<text x="221.6" y="113">NC</text>
<text x="227.7" y="111.3">20</text>
<text x="179.7" y="176.5">1</text>
<text x="184.1" y="177.9">GND</text>
<text x="179.7" y="183.6">3</text>
<text x="179.7" y="180.1">2</text>
<text x="184.1" y="185">RXD</text>
<text x="184.1" y="181.5">TXD</text>
<text x="195" y="185">RTS#</text>
<text x="195.7" y="181.5">R232</text>
<text x="204.6" y="180.1">15</text>
<text x="204.6" y="183.6">14</text>
<text x="179.7" y="190.6">5</text>
<text x="179.7" y="187.1">4</text>
<text x="184.1" y="188.5">V3</text>
<text x="194.7" y="188.5">DTR#</text>
<text x="204.6" y="187.1">13</text>
<text x="204.6" y="190.6">12</text>
<text x="179.7" y="197.7">7</text>
<text x="179.7" y="194.2">6</text>
<text x="184.1" y="195.6">D-</text>
<text x="184.1" y="192.1">D+</text>
<text x="194.2" y="192.1">DCD#</text>
<text x="197.8" y="195.6">RI#</text>
<text x="204.6" y="194.2">11</text>
<text x="204.6" y="197.7">10</text>
<text x="179.7" y="201.2">8</text>
<text x="184.1" y="202.6">NC.</text>
<text x="184.1" y="199.1">NC.</text>
<text x="194.5" y="199.1">DSR#</text>
<text x="195" y="202.6">CTS#</text>
<text x="206.4" y="201.2">9</text>
<text x="43.7" y="227.7">4</text>
<text x="64.2" y="225.9">Input</text>
<text x="74.3" y="227.7">2</text>
<text x="74.3" y="224.2">3</text>
<text x="320.2" y="227.7">B9</text>
<text x="349.4" y="227.7">A4</text>
<text x="47.2" y="229.4">Output</text>
<text x="61.8" y="229.4">Output</text>
<text x="320.2" y="231.2">B7</text>
<text x="325.9" y="233">DN2</text>
<text x="325.9" y="229.4">VBUS</text>
<text x="339.1" y="229.4">VBUS</text>
<text x="341.5" y="233">CC1</text>
<text x="349.4" y="231.2">A5</text>
<text x="172.4" y="238.3">1</text>
<text x="192.4" y="238.3">8</text>
<text x="320.2" y="238.3">B5</text>
<text x="320.2" y="234.7">B6</text>
<text x="325.9" y="236.5">DP2</text>
<text x="341.6" y="236.5">DP1</text>
<text x="349.4" y="234.7">A6</text>
<text x="349.4" y="238.3">A7</text>
<text x="172.4" y="241.8">2</text>
<text x="175.9" y="240">NC</text>
<text x="175.9" y="243.6">NC</text>
<text x="186.4" y="243.6">NC</text>
<text x="186.4" y="240">NC</text>
<text x="192.4" y="245.3">6</text>
<text x="192.4" y="241.8">7</text>
<text x="320.2" y="241.8">B4</text>
<text x="325.9" y="243.6">VBUS</text>
<text x="325.9" y="240">CC2</text>
<text x="339.1" y="243.6">VBUS</text>
<text x="341.1" y="240">DN1</text>
<text x="349.4" y="241.8">A9</text>
<text x="172.4" y="248.8">4</text>
<text x="175.9" y="250.6">DQ</text>
<text x="186.4" y="247.1">NC</text>
<text x="40.4" y="287.7">SIG</text>
<text x="47.8" y="285.9">1</text>
<text x="71.9" y="285.9">1</text>
<text x="75.4" y="287.7">ANT</text>
<text x="267.7" y="287.7">1</text>
<text x="71.9" y="292.9">3</text>
<text x="90.8" y="291.2">NSS</text>
<text x="99" y="292.9">14</text>
<text x="99" y="289.4">15</text>
<text x="267.7" y="291.2">2</text>
<text x="271.2" y="289.4">Reserved</text>
<text x="271.2" y="292.9">SS_N</text>
<text x="71.9" y="296.5">4</text>
<text x="75.4" y="294.7">3.3V</text>
<text x="75.4" y="298.2">RESET</text>
<text x="88.8" y="298.2">MISO</text>
<text x="88.8" y="294.7">MOSI</text>
<text x="99" y="296.5">13</text>
<text x="267.7" y="294.7">3</text>
<text x="267.7" y="298.2">4</text>
<text x="271.2" y="296.5">TIMEPULSE</text>
<text x="312.3" y="296.5">V_BCKP</text>
<text x="326.5" y="298.2">21</text>
<text x="326.5" y="294.7">22</text>
<text x="71.9" y="300">5</text>
<text x="71.9" y="303.5">6</text>
<text x="75.4" y="301.8">DIO0</text>
<text x="75.4" y="305.3">DIO1</text>
<text x="89.2" y="305.3">DIO5</text>
<text x="90.9" y="301.8">SCK</text>
<text x="99" y="303.5">11</text>
<text x="99" y="300">12</text>
<text x="267.7" y="301.8">5</text>
<text x="267.7" y="305.3">6</text>
<text x="271.2" y="300">EXTINT0</text>
<text x="271.2" y="303.5">USB_DM</text>
<text x="316.5" y="300">RxD1</text>
<text x="316.7" y="303.5">TxD1</text>
<text x="326.5" y="305.3">19</text>
<text x="326.5" y="301.8">20</text>
<text x="71.9" y="307.1">7</text>
<text x="71.9" y="310.6">8</text>
<text x="75.4" y="308.8">DIO2</text>
<text x="89.2" y="308.8">DIO4</text>
<text x="99" y="307.1">10</text>
<text x="271.2" y="307.1">USB_DP</text>
<text x="316.2" y="310.6">SDA2</text>
<text x="316.8" y="307.1">SCL2</text>
<text x="326.5" y="308.8">18</text>
<text x="75.4" y="312.3">DIO3</text>
<text x="267.7" y="312.3">8</text>
<text x="271.2" y="314.1">Reserved</text>
<text x="299.9" y="317.6">CFG_GPS0/SCK</text>
<text x="310.3" y="314.1">Reserved</text>
<text x="326.5" y="315.9">16</text>
<text x="326.5" y="312.3">17</text>
<text x="265.7" y="322.9">11</text>
<text x="297" y="321.2">MISO/CFG_COM1</text>
<text x="326.5" y="322.9">14</text>
<text x="326.5" y="319.4">15</text>
<text x="271.2" y="324.7">RF_IN</text>
<text x="297" y="324.7">MOSI/CFG_COM0</text>
</g>
<g font-size="3.2" fill="#000080">
<text x="71.9" y="54.6">RLY1</text>
<text x="97.7" y="57.6">M03</text>
<text x="97.7" y="54.5">REL1</text>
<text x="131.9" y="58.1">C1</text>
<text x="153.1" y="58.1">C2</text>
<text x="165.5" y="58.2">R1</text>
<text x="347" y="54.6">RLY2</text>
<text x="372.9" y="57.6">M03</text>
<text x="372.9" y="54.6">REL2</text>
<text x="54.3" y="65.1">D1</text>
<text x="130.9" y="61.6">22u</text>
<text x="152" y="61.6">0.1u</text>
<text x="164.8" y="61.7">10k</text>
<text x="329.5" y="65.1">D2</text>
<text x="277.8" y="70.4">UART</text>
<text x="20.8" y="72.2">U2</text>
<text x="34.9" y="72.2">R3</text>
<text x="35.3" y="75.7">1k</text>
<text x="154.9" y="75.8">C3</text>
<text x="296" y="72.2">U3</text>
<text x="310.1" y="72.2">R4</text>
<text x="310.4" y="75.7">1k</text>
<text x="155.5" y="79.3">0.1u</text>
<text x="52.6" y="86.3">Q1</text>
<text x="256.4" y="88.1">BOOT</text>
<text x="327.7" y="86.3">Q2</text>
<text x="138.2" y="112.7">RST</text>
<text x="160.1" y="112.8">R2</text>
<text x="160.1" y="115.9">1k</text>
<text x="208.1" y="118.7">U1</text>
<text x="190.2" y="121.6">ESP32-WROOM-32UE(4MB)</text>
<text x="140.4" y="129.3">C4</text>
<text x="71.9" y="137.5">RLY3</text>
<text x="97.7" y="137.5">REL3</text>
<text x="139.3" y="132.8">0.1u</text>
<text x="347" y="137.5">RLY4</text>
<text x="372.9" y="137.5">REL4</text>
<text x="97.7" y="140.5">M03</text>
<text x="372.9" y="140.5">M03</text>
<text x="54.3" y="148">D3</text>
<text x="329.5" y="148">D4</text>
<text x="20.8" y="155.1">U4</text>
<text x="34.9" y="155.1">R5</text>
<text x="296" y="155.1">U5</text>
<text x="310.1" y="155.1">R6</text>
<text x="35.3" y="158.6">1k</text>
<text x="310.4" y="158.6">1k</text>
<text x="52.6" y="169.2">Q3</text>
<text x="153.8" y="172.7">10u</text>
<text x="154" y="169.2">C10</text>
<text x="173.2" y="172.7">0.1u</text>
<text x="173.5" y="169.2">C11</text>
<text x="191.9" y="172.1">CH340C</text>
<text x="191.9" y="169.1">U8</text>
<text x="236" y="170.9">R8</text>
<text x="327.7" y="169.2">Q4</text>
<text x="236" y="174.1">12k</text>
<text x="255.4" y="178">Q6</text>
<text x="236" y="191.7">12k</text>
<text x="236" y="188.5">R9</text>
<text x="255.4" y="195.7">Q5</text>
<text x="57.9" y="216.8">U7</text>
<text x="181.2" y="233.7">DS18B20Z</text>
<text x="181.2" y="230.4">U6</text>
<text x="86.4" y="239.8">C6</text>
<text x="107.3" y="239.8">C7</text>
<text x="86.4" y="242.9">100uF</text>
<text x="107.3" y="242.9">0.1u</text>
<text x="158.4" y="257.4">R7</text>
<text x="158.8" y="253.9">4k7</text>
<text x="332.5" y="252.3">USB1</text>
<text x="84.4" y="281.4">RA-01H</text>
<text x="84.4" y="278.3">U11</text>
<text x="296" y="280">U9</text>
<text x="28.6" y="287.4">RF1</text>
<text x="296" y="283.2">NEO-6M</text>
<text x="229" y="346.9">AZ1084S-3.3TRE1</text>
<text x="229" y="343.7">U10</text>
<text x="208.8" y="363.2">C8</text>
<text x="260" y="363.2">C9</text>
<text x="208.8" y="366.4">10u</text>
<text x="260" y="366.4">22u</text>
</g>
<g font-size="3.2" fill="#f00">
<text x="190.1" y="58.3">4</text>
<text x="193.6" y="60.1">SENSOR_VP</text>
<text x="197.3" y="177.9">VCC</text>
<text x="204.6" y="176.5">16</text>
<text x="172.4" y="245.3">3</text>
<text x="175.9" y="247.1">VDD</text>
<text x="318.4" y="292.9">VCC</text>
<text x="326.5" y="291.2">23</text>
<text x="267.7" y="308.8">7</text>
<text x="271.2" y="310.6">VDDUSB</text>
<text x="267.7" y="315.9">9</text>
<text x="271.2" y="317.6">VCC_RF</text>
</g>
<g font-size="3.2" fill="#8d2323">
<text x="96.7" y="69.9" transform="rotate(-90 96.7 69.9)">1</text>
<text x="100.2" y="69.9" transform="rotate(-90 100.2 69.9)">2</text>
<text x="103.7" y="69.9" transform="rotate(-90 103.7 69.9)">3</text>
<text x="371.8" y="69.9" transform="rotate(-90 371.8 69.9)">1</text>
<text x="375.4" y="69.9" transform="rotate(-90 375.4 69.9)">2</text>
<text x="378.9" y="69.9" transform="rotate(-90 378.9 69.9)">3</text>
<text x="96.7" y="152.8" transform="rotate(-90 96.7 152.8)">1</text>
<text x="100.2" y="152.8" transform="rotate(-90 100.2 152.8)">2</text>
<text x="103.7" y="152.8" transform="rotate(-90 103.7 152.8)">3</text>
<text x="371.8" y="152.8" transform="rotate(-90 371.8 152.8)">1</text>
<text x="375.4" y="152.8" transform="rotate(-90 375.4 152.8)">2</text>
<text x="378.9" y="152.8" transform="rotate(-90 378.9 152.8)">3</text>
</g>
</svg>
